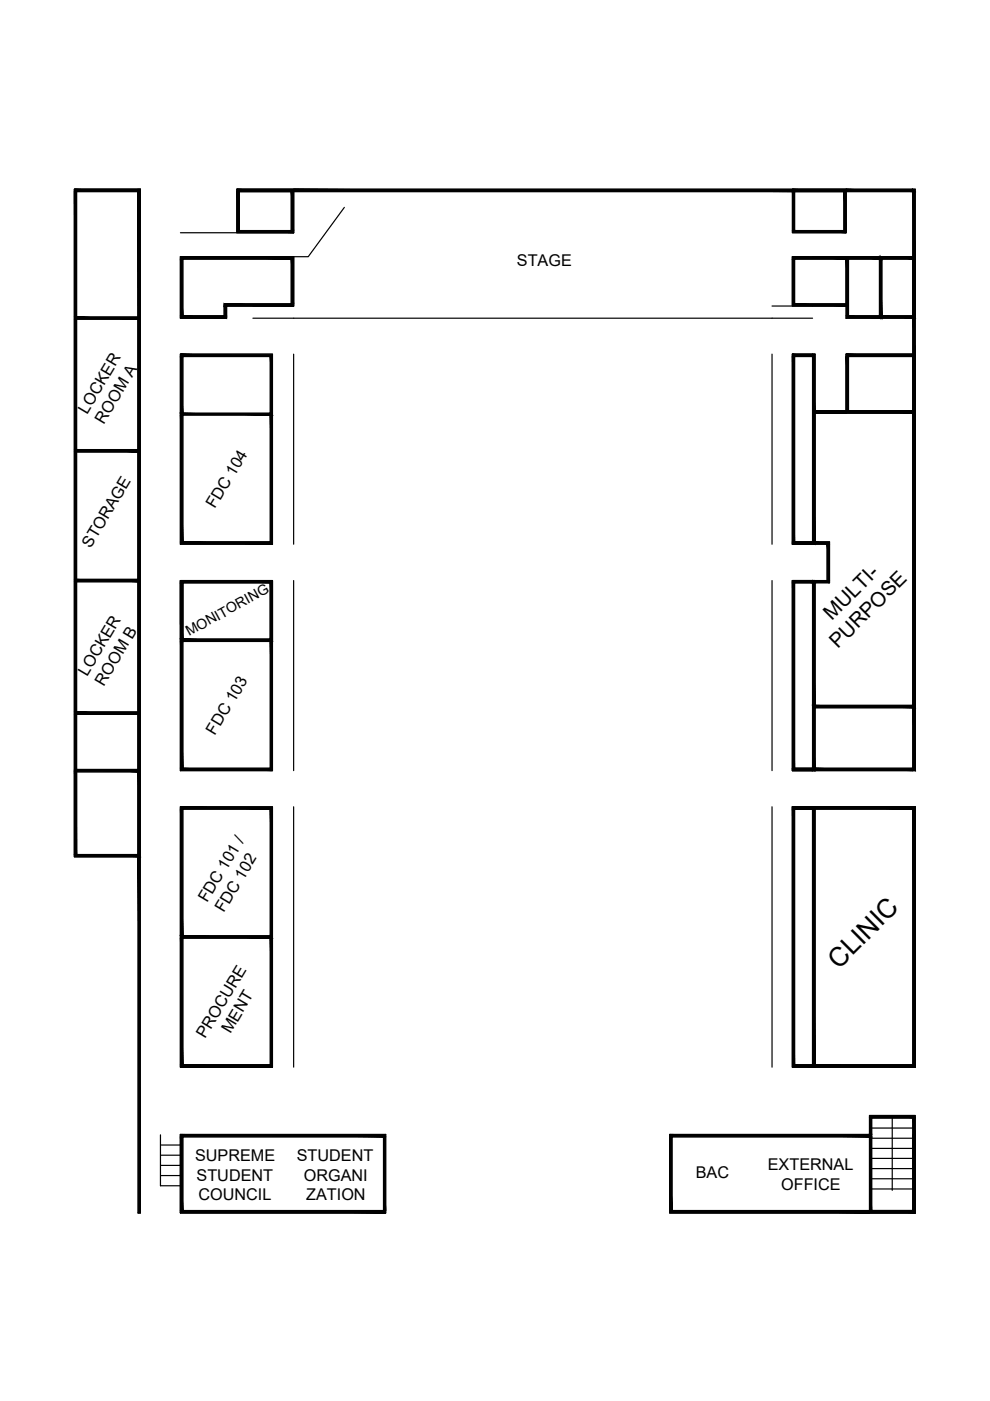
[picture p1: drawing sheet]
<svg xmlns="http://www.w3.org/2000/svg" width="210mm" height="297mm" viewBox="0 0 210 297" stroke-linecap="round" stroke-linejoin="round" font-family="sans-serif">
<!-- layer: hatches -->
<g fill="#000" stroke="#000" stroke-width=".21">
<path d="M187 67v.5z"/>
<path d="M15.8 40.6l.4 140.6v-140.6zM15.8 40.6l.4 140.6h-.4z"/>
<path d="M29.3 40.1l.4 123.3v-123.3zM29.3 40.1l.4 123.3h-.4z"/>
<path d="M15.8 40.1l13.9 .5v-.5zM15.8 40.1l13.9 .5h-13.9z"/>
<path d="M29.3 40.6l.4 140.6v-140.6zM29.3 40.6l.4 140.6h-.4z"/>
<path d="M38.3 54.9l.5 12.1v-12.1zM38.3 54.9l.5 12.1h-.5z"/>
<path d="M50.2 40.6l.5 8.3v-8.3zM50.2 40.6l.5 8.3h-.5z"/>
<path d="M50.2 40.1l12.1 .5v-.5zM50.2 40.1l12.1 .5h-12.1z"/>
<path d="M61.8 40.6l.5 8.3v-8.3zM61.8 40.6l.5 8.3h-.5z"/>
<path d="M50.2 48.9l12.1 .4v-.4zM50.2 48.9l12.1 .4h-12.1z"/>
<path d="M38.3 54.4l24 .5v-.5zM38.3 54.4l24 .5h-24z"/>
<path d="M61.8 54.9l.5 9.5v-9.5zM61.8 54.9l.5 9.5h-.5z"/>
<path d="M62.3 40.1l105.7 .5v-.5zM62.3 40.1l105.7 .5h-105.7z"/>
<path d="M168 40.6l.5 8.3v-8.3zM168 40.6l.5 8.3h-.5z"/>
<path d="M168 54.9l.5 9.5v-9.5zM168 54.9l.5 9.5h-.5z"/>
<path d="M168 40.1l11.4 .5v-.5zM168 40.1l11.4 .5h-11.4z"/>
<path d="M178.9 40.6l.5 8.3v-8.3zM178.9 40.6l.5 8.3h-.5z"/>
<path d="M168 48.9l11.4 .4v-.4zM168 48.9l11.4 .4h-11.4z"/>
<path d="M168 54.4l11.4 .5v-.5zM168 54.4l11.4 .5h-11.4z"/>
<path d="M179.4 54.9l.5 12.1v-12.1zM179.4 54.9l.5 12.1h-.5z"/>
<path d="M179.4 54.4l7.1 .5v-.5zM179.4 54.4l7.1 .5h-7.1z"/>
<path d="M186.5 54.4l.2 .5v-.5zM186.5 54.4l.2 .5h-.2z"/>
<path d="M186.5 54.9l.2 12.1v-12.1zM186.5 54.9l.2 12.1h-.2z"/>
<path d="M186.7 54.4l.3 .5v-.5zM186.7 54.4l.3 .5h-.3z"/>
<path d="M186.7 54.9l.3 12.1v-12.1zM186.7 54.9l.3 12.1h-.3z"/>
<path d="M179.4 40.1l14.1 .5v-.5zM179.4 40.1l14.1 .5h-14.1z"/>
<path d="M193.5 40.1l.5 .5v-.5zM193.5 40.1l.5 .5h-.5z"/>
<path d="M193.5 40.6l.5 13.8v-13.8zM193.5 40.6l.5 13.8h-.5z"/>
<path d="M193.5 54.4l.5 13.1v-13.1zM193.5 54.4l.5 13.1h-.5z"/>
<path d="M187 54.4l7 .5v-.5zM187 54.4l7 .5h-7z"/>
<path d="M193.5 54.9l.5 12.1v-12.1zM193.5 54.9l.5 12.1h-.5z"/>
<path d="M16.2 67.2l13.1 .5v-.5zM16.2 67.2l13.1 .5h-13.1z"/>
<path d="M38.3 75.6l.5 12v-12zM38.3 75.6l.5 12h-.5z"/>
<path d="M47.5 64.9l.5 2.1v-2.1zM47.5 64.9l.5 2.1h-.5z"/>
<path d="M38.3 67l9.7 .5v-.5zM38.3 67l9.7 .5h-9.7z"/>
<path d="M38.3 75.1l19.5 .5v-.5zM38.3 75.1l19.5 .5h-19.5z"/>
<path d="M57.3 75.6l.5 12v-12zM57.3 75.6l.5 12h-.5z"/>
<path d="M47.5 64.4l14.8 .5v-.5zM47.5 64.4l14.8 .5h-14.8z"/>
<path d="M168 75.6l.5 39.3v-39.3zM168 75.6l.5 39.3h-.5z"/>
<path d="M168 75.1l4.3 .5v-.5zM168 75.1l4.3 .5h-4.3z"/>
<path d="M172.3 75.1l.5 12.5v-12.5zM172.3 75.1l.5 12.5h-.5z"/>
<path d="M168 64.4l11.4 .5v-.5zM168 64.4l11.4 .5h-11.4z"/>
<path d="M179.4 75.6l.5 11.5v-11.5zM179.4 75.6l.5 11.5h-.5z"/>
<path d="M179.4 67l7.1 .5v-.5zM179.4 67l7.1 .5h-7.1z"/>
<path d="M186.5 67l.2 .5v-.5zM186.5 67l.2 .5h-.2z"/>
<path d="M186.7 67l.3 .5v-.5zM186.7 67l.3 .5h-.3z"/>
<path d="M179.4 75.1l14.1 .5v-.5zM179.4 75.1l14.1 .5h-14.1z"/>
<path d="M187 67l6.5 .5v-.5zM187 67l6.5 .5h-6.5z"/>
<path d="M193.5 67.5l.5 7.6v-7.6zM193.5 67.5l.5 7.6h-.5z"/>
<path d="M193.5 75.1l.5 12.5v-12.5zM193.5 75.1l.5 12.5h-.5z"/>
<path d="M193.5 67l.5 .5v-.5zM193.5 67l.5 .5h-.5z"/>
<path d="M16.2 95.3l13.1 .5v-.5zM16.2 95.3l13.1 .5h-13.1z"/>
<path d="M38.3 88l.5 26.9v-26.9zM38.3 88l.5 26.9h-.5z"/>
<path d="M38.3 87.6l.5 .4v-.4zM38.3 87.6l.5 .4h-.5z"/>
<path d="M38.8 87.6l18.5 .4v-.4zM38.8 87.6l18.5 .4h-18.5z"/>
<path d="M57.3 88l.5 26.9v-26.9zM57.3 88l.5 26.9h-.5z"/>
<path d="M57.3 87.6l.5 .4v-.4zM57.3 87.6l.5 .4h-.5z"/>
<path d="M172.3 87.6l.5 27.3v-27.3zM172.3 87.6l.5 27.3h-.5z"/>
<path d="M172.3 87.6l.5 27.3v-27.3zM172.3 87.6l.5 27.3h-.5z"/>
<path d="M172.8 87.1l6.6 .5v-.5zM172.8 87.1l6.6 .5h-6.6z"/>
<path d="M179.4 87.1l14.1 .5v-.5zM179.4 87.1l14.1 .5h-14.1z"/>
<path d="M193.5 87.6l.5 61.9v-61.9zM193.5 87.6l.5 61.9h-.5z"/>
<path d="M38.3 114.9l19.5 .5v-.5zM38.3 114.9l19.5 .5h-19.5z"/>
<path d="M168 114.9l4.3 .5v-.5zM168 114.9l4.3 .5h-4.3z"/>
<path d="M172.3 114.9l.5 .5v-.5zM172.3 114.9l.5 .5h-.5z"/>
<path d="M172.8 114.9l3.1 .5v-.5zM172.8 114.9l3.1 .5h-3.1z"/>
<path d="M175.4 115.4l.5 7.7v-7.7zM175.4 115.4l.5 7.7h-.5z"/>
<path d="M16.2 122.8l13.1 .5v-.5zM16.2 122.8l13.1 .5h-13.1z"/>
<path d="M168 123.6l.5 39.3v-39.3zM168 123.6l.5 39.3h-.5z"/>
<path d="M168 123.1l4.3 .5v-.5zM168 123.1l4.3 .5h-4.3z"/>
<path d="M172.3 123.6l.5 25.9v-25.9zM172.3 123.6l.5 25.9h-.5z"/>
<path d="M172.3 123.1l.5 .5v-.5zM172.3 123.1l.5 .5h-.5z"/>
<path d="M172.8 123.1l3.1 .5v-.5zM172.8 123.1l3.1 .5h-3.1z"/>
<path d="M16.2 150.9l13.1 .6v-.6zM16.2 150.9l13.1 .6h-13.1z"/>
<path d="M172.3 149.5l.5 .6v-.6zM172.3 149.5l.5 .6h-.5z"/>
<path d="M172.3 150.1l.5 12.8v-12.8zM172.3 150.1l.5 12.8h-.5z"/>
<path d="M172.8 149.5l20.7 .6v-.6zM172.8 149.5l20.7 .6h-20.7z"/>
<path d="M193.5 149.5l.5 .6v-.6zM193.5 149.5l.5 .6h-.5z"/>
<path d="M193.5 150.1l.5 12.8v-12.8zM193.5 150.1l.5 12.8h-.5z"/>
<path d="M15.8 163.4l.4 17.8v-17.8zM15.8 163.4l.4 17.8h-.4z"/>
<path d="M16.2 163.1l13.1 .5v-.5zM16.2 163.1l13.1 .5h-13.1z"/>
<path d="M29.3 163.4l.4 17.8v-17.8zM29.3 163.4l.4 17.8h-.4z"/>
<path d="M38.3 171.6l.5 26.8v-26.8zM38.3 171.6l.5 26.8h-.5z"/>
<path d="M38.3 171.1l19.5 .5v-.5zM38.3 171.1l19.5 .5h-19.5z"/>
<path d="M57.3 171.6l.5 26.8v-26.8zM57.3 171.6l.5 26.8h-.5z"/>
<path d="M168 171.6l.5 54.1v-54.1zM168 171.6l.5 54.1h-.5z"/>
<path d="M168 162.9l4.3 .5v-.5zM168 162.9l4.3 .5h-4.3z"/>
<path d="M168 171.1l4.3 .5v-.5zM168 171.1l4.3 .5h-4.3z"/>
<path d="M168 171.1l4.3 .5v-.5zM168 171.1l4.3 .5h-4.3z"/>
<path d="M172.3 162.9l.5 .5v-.5zM172.3 162.9l.5 .5h-.5z"/>
<path d="M172.3 171.6l.5 54.1v-54.1zM172.3 171.6l.5 54.1h-.5z"/>
<path d="M172.8 162.9l20.7 .5v-.5zM172.8 162.9l20.7 .5h-20.7z"/>
<path d="M193.5 162.9l.5 .5v-.5zM193.5 162.9l.5 .5h-.5z"/>
<path d="M172.3 171.1l21.7 .5v-.5zM172.3 171.1l21.7 .5h-21.7z"/>
<path d="M193.5 171.6l.5 54.1v-54.1zM193.5 171.6l.5 54.1h-.5z"/>
<path d="M15.8 181.2l13.5 .4v-.4zM15.8 181.2l13.5 .4h-13.5z"/>
<path d="M29.3 181.2l.4 .4v-.4zM29.3 181.2l.4 .4h-.4z"/>
<path d="M29.3 181.6l.4 75.6v-75.6zM29.3 181.6l.4 75.6h-.4z"/>
<path d="M15.8 181.2l13.9 .4v-.4zM15.8 181.2l13.9 .4h-13.9z"/>
<path d="M38.3 198.4l.5 .5v-.5zM38.3 198.4l.5 .5h-.5z"/>
<path d="M38.3 198.9l.5 26.8v-26.8zM38.3 198.9l.5 26.8h-.5z"/>
<path d="M38.8 198.4l18.5 .5v-.5zM38.8 198.4l18.5 .5h-18.5z"/>
<path d="M57.3 198.4l.5 .5v-.5zM57.3 198.4l.5 .5h-.5z"/>
<path d="M57.3 198.9l.5 26.8v-26.8zM57.3 198.9l.5 26.8h-.5z"/>
<path d="M38.3 225.7l19.5 .6v-.6zM38.3 225.7l19.5 .6h-19.5z"/>
<path d="M168 225.7l4.3 .6v-.6zM168 225.7l4.3 .6h-4.3z"/>
<path d="M184.3 237l.5 3.5v-3.5zM184.3 237l.5 3.5h-.5z"/>
<path d="M172.3 225.7l21.7 .6v-.6zM172.3 225.7l21.7 .6h-21.7z"/>
<path d="M184.3 236.5l9.7 .5v-.5zM184.3 236.5l9.7 .5h-9.7z"/>
<path d="M193.5 237l.5 3.5v-3.5zM193.5 237l.5 3.5h-.5z"/>
<path d="M38.3 241l.5 15.7v-15.7zM38.3 241l.5 15.7h-.5z"/>
<path d="M38.3 240.5l43.5 .5v-.5zM38.3 240.5l43.5 .5h-43.5z"/>
<path d="M81.3 241l.5 15.7v-15.7zM81.3 241l.5 15.7h-.5z"/>
<path d="M38.3 256.7l43.5 .5v-.5zM38.3 256.7l43.5 .5h-43.5z"/>
<path d="M142 241l.5 15.7v-15.7zM142 241l.5 15.7h-.5z"/>
<path d="M142 240.5l42.3 .5v-.5zM142 240.5l42.3 .5h-42.3z"/>
<path d="M142 256.7l42.3 .5v-.5zM142 256.7l42.3 .5h-42.3z"/>
<path d="M184.3 240.5l.5 .5v-.5zM184.3 240.5l.5 .5h-.5z"/>
<path d="M184.3 241l.5 15.7v-15.7zM184.3 241l.5 15.7h-.5z"/>
<path d="M193.5 240.5l.5 16.2v-16.2zM193.5 240.5l.5 16.2h-.5z"/>
<path d="M184.3 256.7l9.7 .5v-.5zM184.3 256.7l9.7 .5h-9.7z"/>
</g>
<!-- layer: 0 -->
<g fill="none" stroke="#000" stroke-width=".25">
<path d="M15.8 40.1h13.9v141.5h-13.9zM16.2 40.6h13.1v140.6h-13.1zM29.3 40.1v217.1h.4v-217.1h-13.9v141.5h13.9M38.3 54.4h24v10.5h-14.3v2.6h-9.7zM38.3 49.3h24M38.8 54.9h23v9.5h-14.3v2.6h-8.7zM50.2 40.1h12.1v9.2h-12.1zM50.2 49.3v-9.2h143.8v123.3M50.2 40.6h143.8M50.7 40.6h11.1v8.3h-11.1zM62.3 40.1v9.2M73 44l-7.7 10.4h-3"/>
<path d="M168 40.1h11.4v9.2h-11.4zM168 54.4h11.4v10.5h-11.4zM168 54.4v10.5M168.5 40.6h10.4v8.3h-10.4zM172.3 54.4h21.7M179.4 40.1v9.2M179.4 54.4h14.6v13.1h-14.6zM179.9 54.9h-11.4v9.5h11.4M179.9 54.9h13.6v12.1h-13.6zM186.5 54.4v13.1M186.7 54.4v13.1M187 54.4v13.1"/>
<path d="M193.5 40.1v123.3M15.8 67.2h13.9M15.8 67.7h13.9M38.3 75.1h19.5v40.3h-19.5zM38.3 75.1v40.3M38.8 75.6h18.5v39.3h-18.5zM53.6 64.9h8.7M53.6 67.5h118.7M62.3 75.1v40.3M163.7 64.9h15.7M163.7 75.1v40.3M168 75.1h4.8v40.3h-4.8z"/>
<path d="M168.5 75.6h3.8v39.3h-3.8zM172.8 75.1v40.3M179.4 75.1h14.6v12.5h-21.7h7.1zM179.4 75.1h14.6v12.5h-14.6zM179.9 75.6h13.6v11.5h-13.6zM194 75.1v88.3M15.8 95.3h13.9M15.8 95.8h13.9M38.3 88h19.5M38.3 87.6h19.5M172.8 87.1h6.6v.5h-6.6zM193.5 87.6v61.9h-21.2"/>
<path d="M194 87.6v62.5h-21.7M168 114.9h4.8v.5h-4.8zM168 115.4v-40.3h4.3v40.3M168 115.4h4.3M172.3 115.4h3.1v7.7h-3.1M172.3 114.9h3.6v8.7h-3.6M15.8 122.8h13.9M15.8 123.3h13.9M38.3 123.1h19.5v40.3h-19.5zM38.3 123.1v40.3M38.8 123.6h18.5v39.3h-18.5zM62.3 123.1v40.3"/>
<path d="M163.7 123.1v40.3M168 123.1h4.8v.5h-4.8zM168 123.1h4.8v40.3h-4.8zM168.5 123.6h3.8v39.3h-3.8zM172.3 123.1v40.3M172.3 123.1h-4.3v40.3h26M172.8 123.1v40.3M15.8 150.9h13.9M15.8 151.5h13.9M15.8 163.1h13.9M15.8 163.6h13.9M38.3 171.1v55.2h19.5v-55.2h-19.5v55.2h19.5"/>
<path d="M38.8 171.6h18.5v54.1h-18.5zM62.3 171.1v55.2M163.7 171.1v55.2M168 162.9h4.8v.5h-4.8zM168 171.1h4.8v.5h-4.8zM168 171.1h4.8v55.2h-4.8zM168 171.1h26v55.2h-26zM168.5 171.6h3.8v54.1h-3.8zM172.3 171.1h21.7v55.2h-21.7zM172.3 171.1v55.2M172.3 162.9h21.7M172.8 171.6h20.7v54.1h-20.7z"/>
<path d="M38.3 198.9h19.5M38.3 198.4h19.5M184.3 236.5h9.7v20.7h-9.7zM184.8 237h8.7v19.7h-8.7zM184.8 237h8.7M184.8 239.2h8.7M189.2 237v15.4M34 240.6v10.8M38.3 240.5h43.5v16.7h-43.5zM38.3 240.5v16.7h43.5M38.8 241h42.5v15.7h-42.5zM142 257.2h52"/>
<path d="M184.8 240.5h-42.8v16.7h52v-16.7h-.5h.5v16.7v-16.7M184.8 241h-42.3v15.7h51v-15.7M184.8 241.3h8.7M184.8 243.5h8.7M184.8 245.6h8.7M184.8 247.8h8.7M184.8 249.9h8.7M184.8 252.1h8.7M194 240.5v16.7v-16.7"/>
</g>
<!-- layer: label -->
<g fill="#000" stroke="#000" stroke-width=".21">
<path d="M38.3 123.6l.5 11.9v-11.9zM38.3 123.6l.5 11.9h-.5z"/>
<path d="M38.3 135.5l.5 .5v-.5zM38.3 135.5l.5 .5h-.5z"/>
<path d="M38.3 136l.5 26.9v-26.9zM38.3 136l.5 26.9h-.5z"/>
<path d="M38.8 135.5l18.5 .5v-.5zM38.8 135.5l18.5 .5h-18.5z"/>
<path d="M38.3 123.1l19.5 .5v-.5zM38.3 123.1l19.5 .5h-19.5z"/>
<path d="M57.3 123.6l.5 11.9v-11.9zM57.3 123.6l.5 11.9h-.5z"/>
<path d="M57.3 135.5l.5 .5v-.5zM57.3 135.5l.5 .5h-.5z"/>
<path d="M57.3 136l.5 26.9v-26.9zM57.3 136l.5 26.9h-.5z"/>
<path d="M38.3 162.9l19.5 .5v-.5zM38.3 162.9l19.5 .5h-19.5z"/>
</g>
<!-- layer: hatches -->
<path d="M172.3 75.1h.5M34 242.8h4.3M34 244.9h4.3M34 247.1h4.3M34 249.2h4.3M34 251.4h4.3" fill="none" stroke="#000" stroke-width=".25"/>
<!-- layer: label -->
<path d="M38.3 123.1h19.5v12.9h-19.5zM38.8 123.6h18.5v11.9h-18.5z" fill="none" stroke="#000" stroke-width=".25"/>
<text font-size="5.6" x="177.8" y="205.6" transform="rotate(-45 177.8 205.6)">CLINIC</text>
<g font-size="4.3">
<text x="176.3" y="131.6" transform="rotate(-45 176.3 131.6)">MULTI-</text>
<text x="177.7" y="137.7" transform="rotate(-45 177.7 137.7)">PURPOSE</text>
</g>
<g font-size="3.4">
<text x="109.6" y="56.4">STAGE</text>
<text x="18.5" y="87.9" transform="rotate(-59 18.5 87.9)">LOCKER</text>
<text x="22" y="90.1" transform="rotate(-59 22 90.1)">ROOM A</text>
<text x="45.6" y="108" transform="rotate(-59 45.6 108)">FDC 104</text>
<text x="19.2" y="116.3" transform="rotate(-59 19.2 116.3)">STORAGE</text>
<text x="18.5" y="143.5" transform="rotate(-59 18.5 143.5)">LOCKER</text>
<text x="22" y="145.7" transform="rotate(-59 22 145.7)">ROOM B</text>
<text x="45.6" y="156" transform="rotate(-59 45.6 156)">FDC 103</text>
<text x="43.9" y="191.5" transform="rotate(-59 43.9 191.5)">FDC 101 /</text>
<text x="47.5" y="193.7" transform="rotate(-59 47.5 193.7)">FDC 102</text>
<text x="43.5" y="220.3" transform="rotate(-59 43.5 220.3)">PROCURE</text>
<text x="48.9" y="219.3" transform="rotate(-59 48.9 219.3)">MENT</text>
<text x="41.3" y="246.2">SUPREME</text>
<text x="41.7" y="250.3">STUDENT</text>
<text x="62.9" y="246.2">STUDENT</text>
<text x="64.4" y="250.3">ORGANI</text>
<text x="147.5" y="249.7">BAC</text>
<text x="162.8" y="248.1">EXTERNAL</text>
<text x="42.1" y="254.5">COUNCIL</text>
<text x="64.9" y="254.5">ZATION</text>
<text x="165.6" y="252.3">OFFICE</text>
</g>
<text font-size="3" x="40.1" y="134.9" transform="rotate(-29 40.1 134.9)">MONITORING</text>
</svg>
